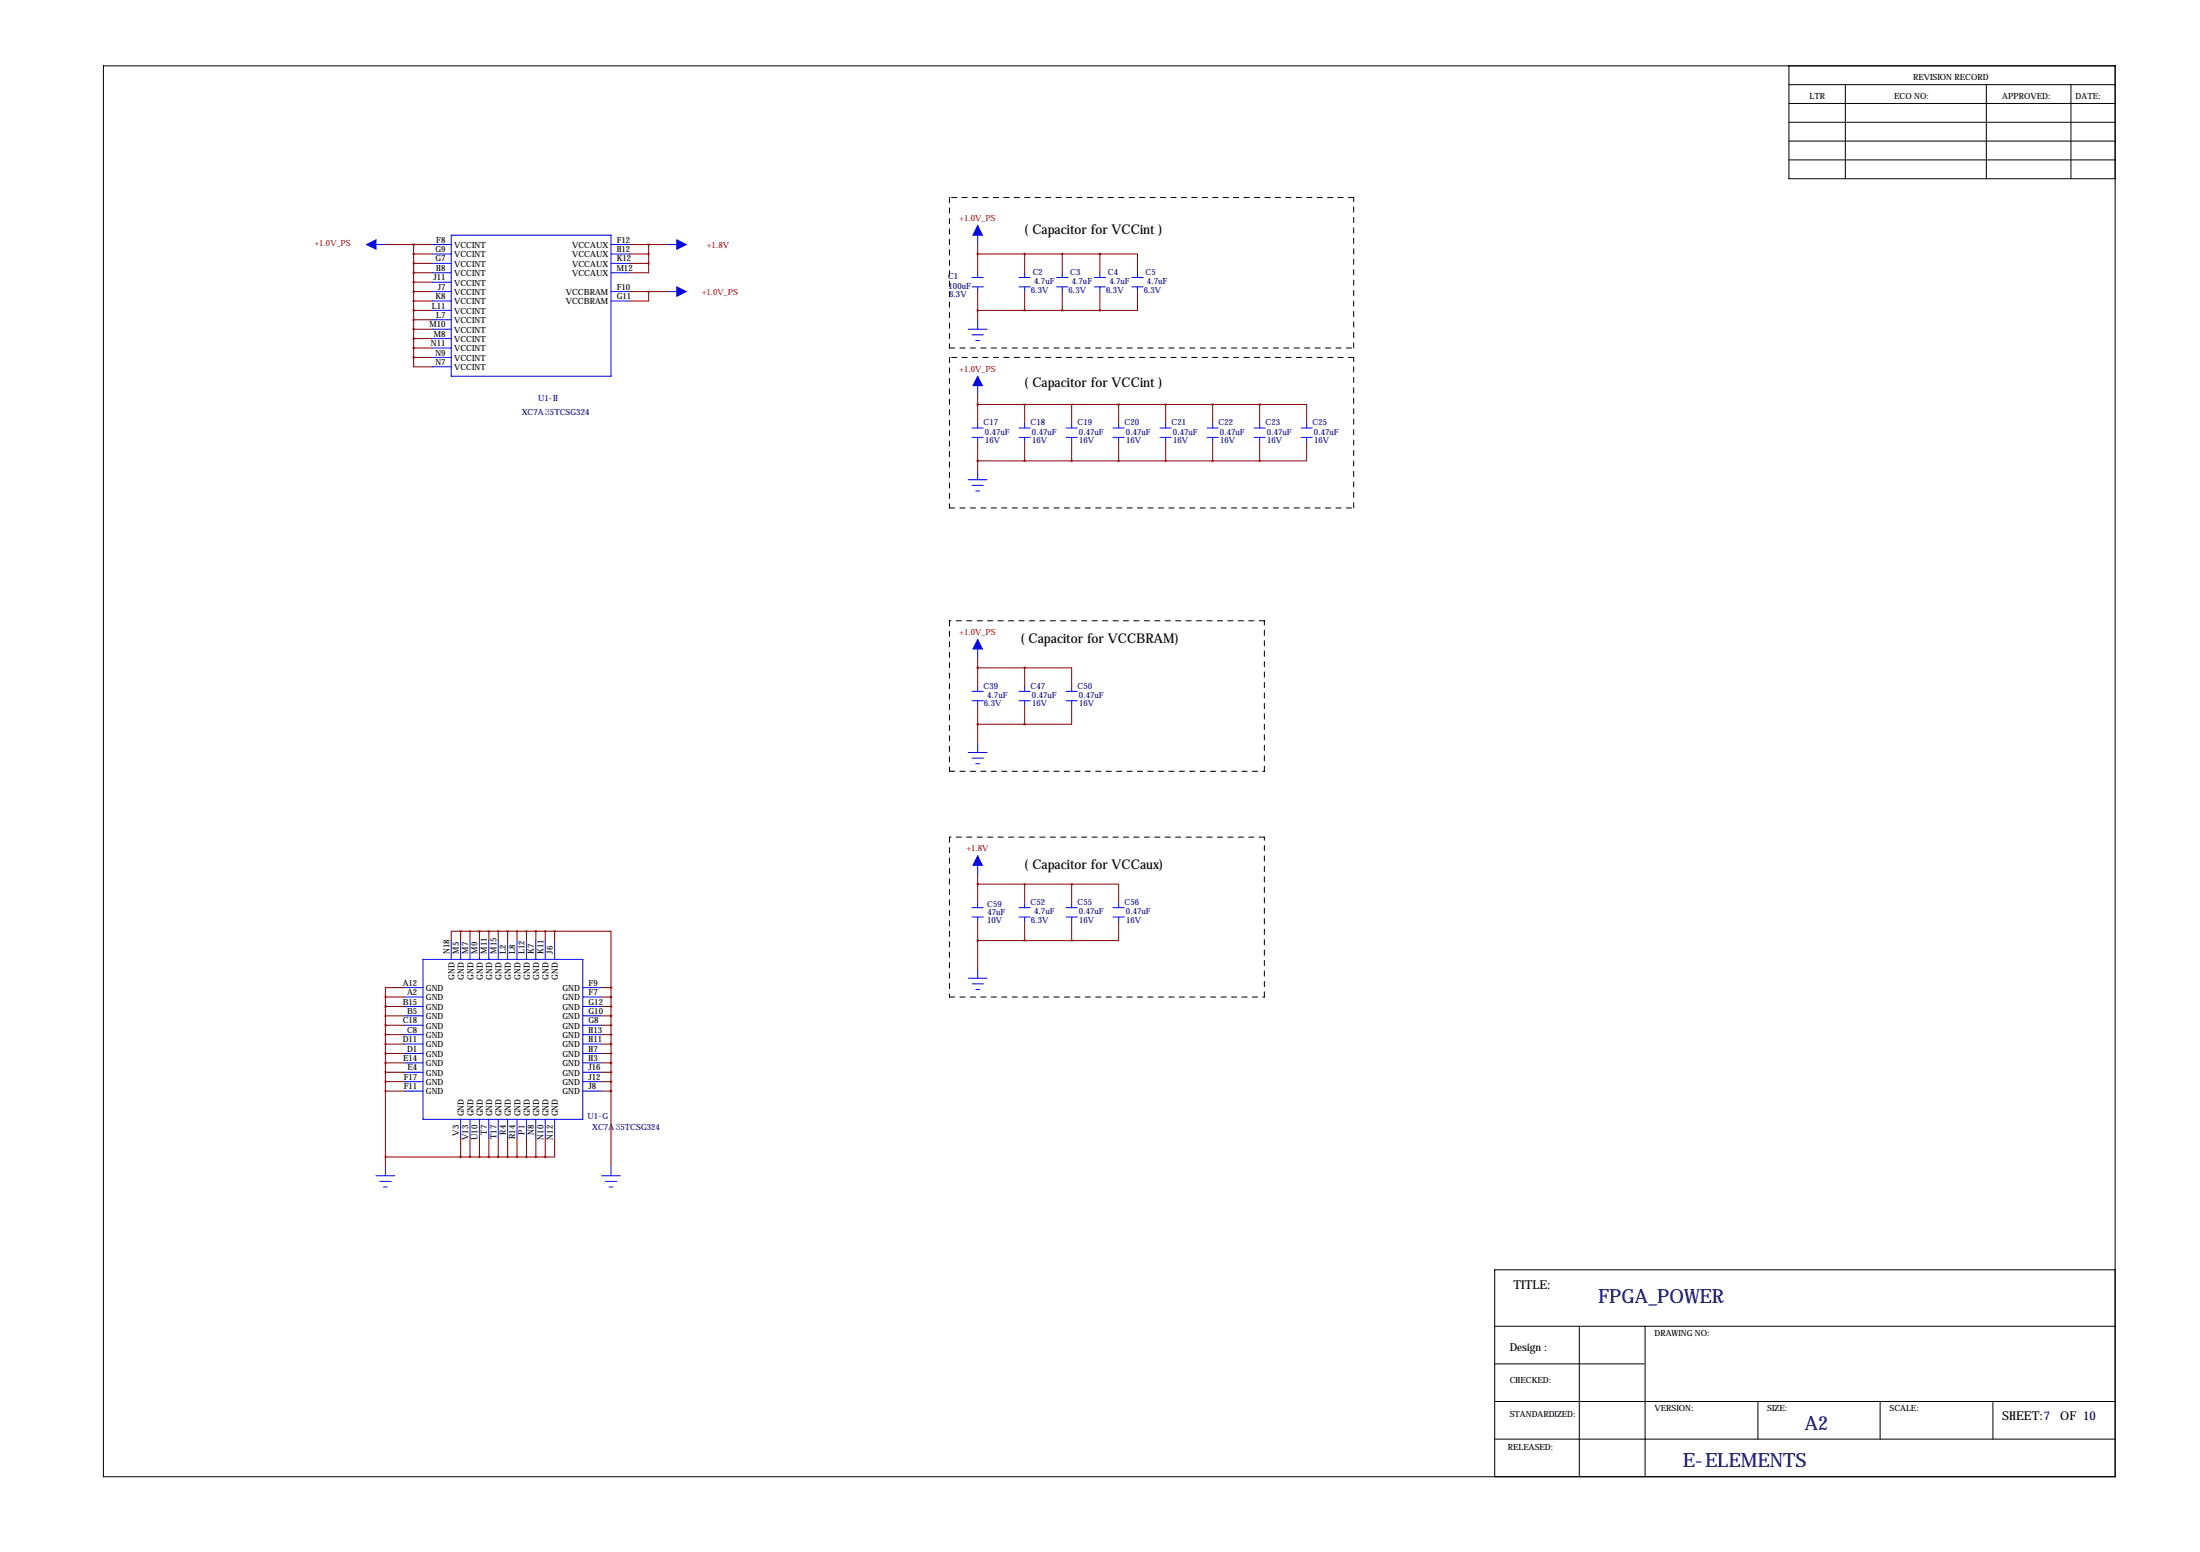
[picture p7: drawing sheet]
<svg xmlns="http://www.w3.org/2000/svg" width="594mm" height="419mm" viewBox="0 0 594 419" stroke-linecap="round" stroke-linejoin="round" font-family="sans-serif">
<g fill="none" stroke="#000" stroke-width=".27">
<path d="M27.9 17.8h543.6v381h-543.6zM483.4 17.8v30.5h88.1M483.4 22.9h88.1M483.4 27.9h88.1M483.4 33h88.1M483.4 38.1h88.1M498.6 22.9v25.4M536.7 22.9v25.4M559.6 22.9v25.4M483.4 43.2h88.1M403.9 358.1h167.6M426.7 358.1v40.7"/>
<path d="M444.5 358.1v40.4M571.5 342.9h-167.6v55.9M403.9 378.5h167.6M403.9 368.3h40.3M475 378.5v10.1M508 378.5v10.1M538.5 378.5v10.1M403.9 388.6h167.6"/>
</g>
<g fill="none" stroke="#000" stroke-width=".27" stroke-dasharray="1.4 1.4">
<path d="M256.5 53.3v40.7M365.8 53.3h-109.3M256.5 94h109.3M256.5 96.5v40.7M365.8 94v-40.7M365.8 96.5h-109.3M256.5 137.2h109.3M365.8 137.2v-40.7M256.5 167.6v40.7M341.6 167.6h-85.1M256.5 208.3h85.1M341.6 208.3v-40.7"/>
<path d="M256.5 226.1v43.1M341.6 226.1h-85.1M256.5 269.2h85.1M341.6 269.2v-43.1"/>
</g>
<g fill="none" stroke="#00f" stroke-width=".27">
<path d="M99.1 66h5M116.8 66h5.1M116.8 68.6h5.1M116.8 71.1h5.1M116.8 73.7h5.1M116.8 76.2h5.1M116.8 78.7h5.1M121.9 63.5h43.2v38.1h-43.2zM165.1 66h5.1M165.1 68.6h5.1M165.1 71.1h5.1M165.1 73.7h5.1"/>
<path d="M165.1 78.7h5.1M180.3 66h5.1M180.3 78.7h5.1M262.6 77.5h3.1M262.6 74.9h3.1M264.2 61v5M264.2 73.7v1.2M264.2 77.5v1.2M275.3 77.5h3.1M275.3 74.9h3.1M276.9 73.7v1.2M276.9 77.5v1.2"/>
<path d="M285.5 77.5h3M285.5 74.9h3M287 73.7v1.2M287 77.5v1.2M295.7 77.5h3M295.7 74.9h3M297.2 73.7v1.2M297.2 77.5v1.2M305.8 77.5h3.1M305.8 74.9h3.1M307.3 73.7v1.2M307.3 77.5v1.2"/>
<path d="M116.8 81.3h5.1M116.8 83.8h5.1M116.8 86.4h5.1M116.8 88.9h5.1M116.8 91.4h5.1M116.8 94h5.1M116.8 96.5h5.1M116.8 99.1h5.1M165.1 81.3h5.1M261.6 88.9h5.1M262.6 90.4h3.1M263.7 91.9h1"/>
<path d="M264.2 86.4v2.5M262.6 118.1h3.1M262.6 115.6h3.1M264.2 101.6v5.1M264.2 114.3v1.3M264.2 118.1v1.3M275.3 118.1h3.1M275.3 115.6h3.1M276.9 114.3v1.3M276.9 118.1v1.3M288 118.1h3.1M288 115.6h3.1"/>
<path d="M289.6 114.3v1.3M289.6 118.1v1.3M300.7 118.1h3.1M300.7 115.6h3.1M302.3 114.3v1.3M302.3 118.1v1.3M313.4 118.1h3.1M313.4 115.6h3.1M315 114.3v1.3M315 118.1v1.3M326.1 118.1h3.1M326.1 115.6h3.1"/>
<path d="M327.7 114.3v1.3M327.7 118.1v1.3M338.8 118.1h3.1M338.8 115.6h3.1M340.4 114.3v1.3M340.4 118.1v1.3M351.5 118.1h3.1M351.5 115.6h3.1M353.1 114.3v1.3M353.1 118.1v1.3M261.6 129.5h5.1M262.6 131.1h3.1"/>
<path d="M263.7 132.6h1M264.2 127v2.5M264.2 172.7v5.1M262.6 189.2h3.1M262.6 186.7h3.1M264.2 185.4v1.3M264.2 189.2v1.3M275.3 189.2h3.1M275.3 186.7h3.1M276.9 185.4v1.3M276.9 189.2v1.3M288 189.2h3.1"/>
<path d="M288 186.7h3.1M289.6 185.4v1.3M289.6 189.2v1.3M261.6 203.2h5.1M262.6 204.7h3.1M263.7 206.2h1M264.2 200.7v2.5M264.2 231.1v5.1M114.3 259.1h43.2v43.2h-43.2zM121.9 254v5.1M124.5 254v5.1M127 254v5.1"/>
<path d="M129.5 254v5.1M132.1 254v5.1M134.6 254v5.1M137.2 254v5.1M139.7 254v5.1M142.2 254v5.1M144.8 254v5.1M147.3 254v5.1M149.9 254v5.1M262.6 247.6h3.1M262.6 245.1h3.1M264.2 243.8v1.3"/>
<path d="M264.2 247.7v1.2M275.3 247.6h3.1M275.3 245.1h3.1M276.9 243.8v1.3M276.9 247.7v1.2M288 247.6h3.1M288 245.1h3.1M289.6 243.8v1.3M289.6 247.7v1.2M300.7 247.6h3.1M300.7 245.1h3.1M302.3 243.8v1.3"/>
<path d="M302.3 247.7v1.2M109.2 266.7h5.1M109.2 269.2h5.1M109.2 271.8h5.1M109.2 274.3h5.1M109.2 276.9h5.1M109.2 279.4h5.1M157.5 266.7h5.1M157.5 269.2h5.1M157.5 271.8h5.1M157.5 274.3h5.1M157.5 276.9h5.1"/>
<path d="M157.5 279.4h5.1M261.6 264.2h5.1M262.6 265.7h3.1M263.7 267.2h1M264.2 261.6v2.6M109.2 281.9h5.1M109.2 284.5h5.1M109.2 287h5.1M109.2 289.6h5.1M109.2 292.1h5.1M109.2 294.6h5.1M157.5 281.9h5.1"/>
<path d="M157.5 284.5h5.1M157.5 287h5.1M157.5 289.6h5.1M157.5 292.1h5.1M157.5 294.6h5.1M101.6 317.5h5.1M102.6 319h3.1M104.1 315v2.5M124.5 302.3v5M127 302.3v5M129.5 302.3v5M132.1 302.3v5"/>
<path d="M134.6 302.3v5M137.2 302.3v5M139.7 302.3v5M142.2 302.3v5M144.8 302.3v5M147.3 302.3v5M149.9 302.3v5M162.6 317.5h5M163.6 319h3M165.1 315v2.5M103.6 320.5h1M164.6 320.5h1"/>
</g>
<g fill="#00f" stroke="#00f" stroke-width=".27">
<path d="M99.1 66l2.5-1.2v2.5z"/>
<path d="M182.9 77.5l2.5 1.2-2.5 1.3z"/>
<path d="M182.9 64.8l2.5 1.2-2.5 1.3z"/>
<path d="M264.2 61l1.2 2.5h-2.5z"/>
<path d="M264.2 101.6l1.2 2.5h-2.5z"/>
<path d="M264.2 172.7l1.2 2.6h-2.5z"/>
<path d="M264.2 231.1l1.2 2.6h-2.5z"/>
</g>
<g fill="none" stroke="#800000" stroke-width=".27">
<path d="M104.1 66h12.7M111.8 66v30.5M111.8 78.7h5M111.8 76.2h5M111.8 73.7h5M111.8 71.1h5M111.8 68.6h5M170.2 66h10.1M170.2 78.7h10.1M170.2 71.1h5.1M170.2 68.6h5.1M175.3 78.7v2.6h-5.1"/>
<path d="M175.3 71.1v2.6h-5.1M175.3 66v5.1M264.2 68.6h33M264.2 66v7.7M264.2 78.7v7.7M276.9 68.6v5.1M276.9 78.7v5.1M287 68.6v5.1M287 78.7v5.1M297.2 68.6h10.1v5.1M297.2 68.6v5.1M297.2 78.7v5.1"/>
<path d="M307.3 78.7v5.1h-10.1M111.8 96.5v2.6h5M111.8 96.5h5M111.8 94h5M111.8 91.4h5M111.8 88.9h5M111.8 86.4h5M111.8 83.8h5M111.8 81.3h5M264.2 83.8h33M264.2 106.7v7.6M264.2 119.4v7.6"/>
<path d="M264.2 109.2h76.2M276.9 109.2v5.1M276.9 119.4v5.1M289.6 109.2v5.1M289.6 119.4v5.1M302.3 109.2v5.1M302.3 119.4v5.1M315 109.2v5.1M315 119.4v5.1M327.7 109.2v5.1M327.7 119.4v5.1M340.4 109.2h12.7v5.1"/>
<path d="M340.4 109.2v5.1M340.4 119.4v5.1M353.1 119.4v5.1h-12.7M264.2 124.5h76.2M264.2 177.8v7.6M264.2 190.5v10.2M264.2 195.6h12.7M264.2 180.3h12.7M276.9 180.3h12.7v5.1M276.9 180.3v5.1M276.9 190.5v5.1M289.6 190.5v5.1h-12.7"/>
<path d="M264.2 236.2v7.6M264.2 238.8h25.4M276.9 238.8v5M289.6 238.8h12.7v5M289.6 238.8v5M124.5 251.5h-2.6v2.5M124.5 251.5v2.5M124.5 251.5h25.4M127 251.5v2.5M129.5 251.5v2.5M132.1 251.5v2.5M134.6 251.5v2.5"/>
<path d="M137.2 251.5v2.5M139.7 251.5v2.5M142.2 251.5v2.5M144.8 251.5v2.5M147.3 251.5v2.5M149.9 251.5h15.2v15.2M149.9 251.5v2.5M264.2 248.9v12.7M264.2 254h25.4M276.9 248.9v5.1M289.6 248.9v5.1M302.3 248.9v5.1h-12.7"/>
<path d="M104.1 269.2v45.8M104.1 269.2h5.1M104.1 271.8h5.1M104.1 274.3h5.1M104.1 276.9h5.1M104.1 279.4h5.1M109.2 266.7h-5.1v2.5M162.6 269.2h2.5M162.6 271.8h2.5M162.6 274.3h2.5M162.6 276.9h2.5M162.6 279.4h2.5"/>
<path d="M162.6 266.7h2.5M165.1 266.7v48.3M104.1 281.9h5.1M104.1 284.5h5.1M104.1 287h5.1M104.1 289.6h5.1M104.1 292.1h5.1M104.1 294.6h5.1M162.6 281.9h2.5M162.6 284.5h2.5M162.6 287h2.5M162.6 289.6h2.5"/>
<path d="M162.6 292.1h2.5M162.6 294.6h2.5M104.1 312.4h43.2M124.5 307.3v5.1M127 307.3v5.1M129.5 307.3v5.1M132.1 307.3v5.1M134.6 307.3v5.1M137.2 307.3v5.1M139.7 307.3v5.1M142.2 307.3v5.1M144.8 307.3v5.1"/>
<path d="M147.3 307.3v5.1M149.9 307.3v5.1h-2.6"/>
</g>
<path d="M104.1 312.4a.05 .05 0 0 0 .1 0 .05 .05 0 0 0-.1 0zM142.2 312.4a.05 .05 0 0 0 .1 0 .05 .05 0 0 0-.1 0zM137.1 312.4a.05 .05 0 0 0 .1 0 .05 .05 0 0 0-.1 0zM129.5 312.4a.05 .05 0 0 0 .1 0 .05 .05 0 0 0-.1 0zM124.4 312.4a.05 .05 0 0 0 .1 0 .05 .05 0 0 0-.1 0zM104.1 269.2a.05 .05 0 0 0 .1 0 .05 .05 0 0 0-.1 0zM104.1 271.8a.05 .05 0 0 0 .1 0 .05 .05 0 0 0-.1 0zM104.1 274.3a.05 .05 0 0 0 .1 0 .05 .05 0 0 0-.1 0zM104.1 276.9a.05 .05 0 0 0 .1 0 .05 .05 0 0 0-.1 0zM104.1 279.4a.05 .05 0 0 0 .1 0 .05 .05 0 0 0-.1 0zM104.1 281.9a.05 .05 0 0 0 .1 0 .05 .05 0 0 0-.1 0zM104.1 284.5a.05 .05 0 0 0 .1 0 .05 .05 0 0 0-.1 0zM104.1 287a.05 .05 0 0 0 .1 0 .05 .05 0 0 0-.1 0zM104.1 289.6a.05 .05 0 0 0 .1 0 .05 .05 0 0 0-.1 0zM104.1 292.1a.05 .05 0 0 0 .1 0 .05 .05 0 0 0-.1 0zM104.1 294.6a.05 .05 0 0 0 .1 0 .05 .05 0 0 0-.1 0zM149.8 251.5a.05 .05 0 0 0 .1 0 .05 .05 0 0 0-.1 0zM142.2 251.5a.05 .05 0 0 0 .1 0 .05 .05 0 0 0-.1 0zM137.1 251.5a.05 .05 0 0 0 .1 0 .05 .05 0 0 0-.1 0zM129.5 251.5a.05 .05 0 0 0 .1 0 .05 .05 0 0 0-.1 0zM124.4 251.5a.05 .05 0 0 0 .1 0 .05 .05 0 0 0-.1 0zM111.7 96.5a.05 .05 0 0 0 .1 0 .05 .05 0 0 0-.1 0zM111.7 94a.05 .05 0 0 0 .1 0 .05 .05 0 0 0-.1 0zM111.7 91.4a.05 .05 0 0 0 .1 0 .05 .05 0 0 0-.1 0zM111.7 88.9a.05 .05 0 0 0 .1 0 .05 .05 0 0 0-.1 0zM111.7 86.4a.05 .05 0 0 0 .1 0 .05 .05 0 0 0-.1 0zM111.7 83.8a.05 .05 0 0 0 .1 0 .05 .05 0 0 0-.1 0zM111.7 81.3a.05 .05 0 0 0 .1 0 .05 .05 0 0 0-.1 0zM111.7 78.7a.05 .05 0 0 0 .1 0 .05 .05 0 0 0-.1 0zM111.7 76.2a.05 .05 0 0 0 .1 0 .05 .05 0 0 0-.1 0zM111.7 73.7a.05 .05 0 0 0 .1 0 .05 .05 0 0 0-.1 0zM111.7 71.1a.05 .05 0 0 0 .1 0 .05 .05 0 0 0-.1 0zM111.7 68.6a.05 .05 0 0 0 .1 0 .05 .05 0 0 0-.1 0zM111.7 66a.05 .05 0 0 0 .1 0 .05 .05 0 0 0-.1 0zM175.2 78.7a.05 .05 0 0 0 .1 0 .05 .05 0 0 0-.1 0zM175.2 66a.05 .05 0 0 0 .1 0 .05 .05 0 0 0-.1 0zM175.2 68.6a.05 .05 0 0 0 .1 0 .05 .05 0 0 0-.1 0zM175.2 71.1a.05 .05 0 0 0 .1 0 .05 .05 0 0 0-.1 0zM264.1 68.6a.05 .05 0 0 0 .1 0 .05 .05 0 0 0-.1 0zM264.1 83.8a.05 .05 0 0 0 .1 0 .05 .05 0 0 0-.1 0zM276.8 83.8a.05 .05 0 0 0 .1 0 .05 .05 0 0 0-.1 0zM276.8 68.6a.05 .05 0 0 0 .1 0 .05 .05 0 0 0-.1 0zM264.1 124.5a.05 .05 0 0 0 .1 0 .05 .05 0 0 0-.1 0zM264.1 109.2a.05 .05 0 0 0 .1 0 .05 .05 0 0 0-.1 0zM276.8 109.2a.05 .05 0 0 0 .1 0 .05 .05 0 0 0-.1 0zM276.8 124.5a.05 .05 0 0 0 .1 0 .05 .05 0 0 0-.1 0zM289.5 124.5a.05 .05 0 0 0 .1 0 .05 .05 0 0 0-.1 0zM289.5 109.2a.05 .05 0 0 0 .1 0 .05 .05 0 0 0-.1 0zM302.2 124.5a.05 .05 0 0 0 .1 0 .05 .05 0 0 0-.1 0zM302.2 109.2a.05 .05 0 0 0 .1 0 .05 .05 0 0 0-.1 0zM314.9 124.5a.05 .05 0 0 0 .1 0 .05 .05 0 0 0-.1 0zM314.9 109.2a.05 .05 0 0 0 .1 0 .05 .05 0 0 0-.1 0zM327.6 124.5a.05 .05 0 0 0 .1 0 .05 .05 0 0 0-.1 0zM327.6 109.2a.05 .05 0 0 0 .1 0 .05 .05 0 0 0-.1 0zM340.3 109.2a.05 .05 0 0 0 .1 0 .05 .05 0 0 0-.1 0zM340.3 124.5a.05 .05 0 0 0 .1 0 .05 .05 0 0 0-.1 0zM264.1 195.6a.05 .05 0 0 0 .1 0 .05 .05 0 0 0-.1 0zM264.1 180.3a.05 .05 0 0 0 .1 0 .05 .05 0 0 0-.1 0zM264.1 238.8a.05 .05 0 0 0 .1 0 .05 .05 0 0 0-.1 0zM264.1 254a.05 .05 0 0 0 .1 0 .05 .05 0 0 0-.1 0zM276.8 254a.05 .05 0 0 0 .1 0 .05 .05 0 0 0-.1 0zM276.8 238.8a.05 .05 0 0 0 .1 0 .05 .05 0 0 0-.1 0zM289.5 254a.05 .05 0 0 0 .1 0 .05 .05 0 0 0-.1 0zM289.5 238.8a.05 .05 0 0 0 .1 0 .05 .05 0 0 0-.1 0zM276.8 180.3a.05 .05 0 0 0 .1 0 .05 .05 0 0 0-.1 0zM276.8 195.6a.05 .05 0 0 0 .1 0 .05 .05 0 0 0-.1 0z" fill="#800000" stroke="#800000" stroke-width=".63"/>
<g font-size="5.3" fill="#000080">
<text x="431.8" y="351.8">FPGA_POWER</text>
<text x="487.7" y="386.1">A2</text>
<text x="454.7" y="396.2">E-ELEMENTS</text>
</g>
<g font-size="3.6">
<text x="276.9" y="63.2">( Capacitor for VCCint )</text>
<text x="276.9" y="104.4">( Capacitor for VCCint )</text>
<text x="275.8" y="173.7">( Capacitor for VCCBRAM)</text>
<text x="276.9" y="234.7">( Capacitor for VCCaux)</text>
</g>
<g font-size="3.3">
<text x="408.9" y="348">TITLE:</text>
<text x="541" y="383.5">SHEET:7 OF 10</text>
</g>
<text font-size="3" x="407.9" y="364.7">Design :</text>
<g font-size="2.3">
<text x="516.9" y="21.6">REVISION RECORD</text>
<text x="489" y="26.7">LTR</text>
<text x="511.8" y="26.7">ECO NO:</text>
<text x="541" y="26.7">APPROVED:</text>
<text x="560.8" y="26.7">DATE:</text>
<text x="117.9" y="65.5">F8</text>
<text x="166.6" y="65.5">F12</text>
<text x="117.6" y="68.1">G9</text>
<text x="117.6" y="70.6">G7</text>
<text x="122.7" y="66.9">VCCINT</text>
<text x="122.7" y="69.5">VCCINT</text>
<text x="154.6" y="69.5">VCCAUX</text>
<text x="154.6" y="66.9">VCCAUX</text>
<text x="166.6" y="70.6">K12</text>
<text x="166.6" y="68.1">H12</text>
<text x="117.1" y="75.7">J11</text>
<text x="117.9" y="73.2">H8</text>
<text x="122.7" y="74.6">VCCINT</text>
<text x="122.7" y="77.1">VCCINT</text>
<text x="122.7" y="72">VCCINT</text>
<text x="154.6" y="74.6">VCCAUX</text>
<text x="154.6" y="72">VCCAUX</text>
<text x="166.6" y="73.2">M12</text>
<text x="116.7" y="83.3">L11</text>
<text x="117.6" y="80.8">K8</text>
<text x="118.3" y="78.2">J7</text>
<text x="122.7" y="79.6">VCCINT</text>
<text x="122.7" y="82.2">VCCINT</text>
<text x="152.9" y="82.2">VCCBRAM</text>
<text x="152.9" y="79.6">VCCBRAM</text>
<text x="166.6" y="80.8">G11</text>
<text x="166.6" y="78.2">F10</text>
<text x="116" y="88.4">M10</text>
<text x="117.9" y="85.9">L7</text>
<text x="122.7" y="87.3">VCCINT</text>
<text x="122.7" y="89.8">VCCINT</text>
<text x="122.7" y="84.7">VCCINT</text>
<text x="116.4" y="93.5">N11</text>
<text x="117.2" y="90.9">M8</text>
<text x="122.7" y="92.3">VCCINT</text>
<text x="122.7" y="94.9">VCCINT</text>
<text x="117.6" y="96">N9</text>
<text x="117.6" y="98.6">N7</text>
<text x="122.7" y="97.4">VCCINT</text>
<text x="122.7" y="100">VCCINT</text>
<text x="121.4" y="257.6" transform="rotate(-90 121.4 257.6)">N18</text>
<text x="124" y="257.6" transform="rotate(-90 124 257.6)">M5</text>
<text x="126.5" y="257.6" transform="rotate(-90 126.5 257.6)">M7</text>
<text x="129" y="257.6" transform="rotate(-90 129 257.6)">M9</text>
<text x="131.6" y="257.6" transform="rotate(-90 131.6 257.6)">M11</text>
<text x="134.1" y="257.6" transform="rotate(-90 134.1 257.6)">M15</text>
<text x="136.7" y="257.6" transform="rotate(-90 136.7 257.6)">L2</text>
<text x="139.2" y="257.6" transform="rotate(-90 139.2 257.6)">L8</text>
<text x="141.7" y="257.6" transform="rotate(-90 141.7 257.6)">L12</text>
<text x="144.3" y="257.6" transform="rotate(-90 144.3 257.6)">K7</text>
<text x="146.8" y="257.6" transform="rotate(-90 146.8 257.6)">K11</text>
<text x="149.4" y="257.6" transform="rotate(-90 149.4 257.6)">J6</text>
<text x="108.8" y="266.2">A12</text>
<text x="110" y="268.7">A2</text>
<text x="115.1" y="267.6">GND</text>
<text x="122.8" y="264.6" transform="rotate(-90 122.8 264.6)">GND</text>
<text x="125.4" y="264.6" transform="rotate(-90 125.4 264.6)">GND</text>
<text x="127.9" y="264.6" transform="rotate(-90 127.9 264.6)">GND</text>
<text x="130.4" y="264.6" transform="rotate(-90 130.4 264.6)">GND</text>
<text x="133" y="264.6" transform="rotate(-90 133 264.6)">GND</text>
<text x="135.5" y="264.6" transform="rotate(-90 135.5 264.6)">GND</text>
<text x="138.1" y="264.6" transform="rotate(-90 138.1 264.6)">GND</text>
<text x="140.6" y="264.6" transform="rotate(-90 140.6 264.6)">GND</text>
<text x="143.1" y="264.6" transform="rotate(-90 143.1 264.6)">GND</text>
<text x="145.7" y="264.6" transform="rotate(-90 145.7 264.6)">GND</text>
<text x="148.2" y="264.6" transform="rotate(-90 148.2 264.6)">GND</text>
<text x="150.8" y="264.6" transform="rotate(-90 150.8 264.6)">GND</text>
<text x="152" y="267.6">GND</text>
<text x="159" y="266.2">F9</text>
<text x="159" y="268.7">F7</text>
<text x="108.8" y="271.3">B15</text>
<text x="110" y="273.8">B5</text>
<text x="115.1" y="270.1">GND</text>
<text x="115.1" y="272.7">GND</text>
<text x="115.1" y="275.2">GND</text>
<text x="152" y="270.1">GND</text>
<text x="152" y="272.7">GND</text>
<text x="152" y="275.2">GND</text>
<text x="159" y="271.3">G12</text>
<text x="159" y="273.8">G10</text>
<text x="108.8" y="276.4">C18</text>
<text x="108.8" y="281.4">D11</text>
<text x="110" y="278.9">C8</text>
<text x="115.1" y="277.8">GND</text>
<text x="115.1" y="280.3">GND</text>
<text x="152" y="277.8">GND</text>
<text x="152" y="280.3">GND</text>
<text x="159" y="276.4">G8</text>
<text x="159" y="278.9">H13</text>
<text x="159" y="281.4">H11</text>
<text x="109" y="286.5">E14</text>
<text x="110" y="284">D1</text>
<text x="115.1" y="282.8">GND</text>
<text x="115.1" y="285.4">GND</text>
<text x="115.1" y="287.9">GND</text>
<text x="152" y="282.8">GND</text>
<text x="152" y="285.4">GND</text>
<text x="152" y="287.9">GND</text>
<text x="159" y="284">H7</text>
<text x="159" y="286.5">H3</text>
<text x="109.1" y="291.6">F17</text>
<text x="110.1" y="289.1">E4</text>
<text x="115.1" y="290.5">GND</text>
<text x="115.1" y="293">GND</text>
<text x="152" y="290.5">GND</text>
<text x="152" y="293">GND</text>
<text x="159" y="289.1">J16</text>
<text x="159" y="291.6">J12</text>
<text x="109.1" y="294.1">F11</text>
<text x="115.1" y="295.5">GND</text>
<text x="152" y="295.5">GND</text>
<text x="159" y="294.1">J8</text>
<text x="125.4" y="301.5" transform="rotate(-90 125.4 301.5)">GND</text>
<text x="127.9" y="301.5" transform="rotate(-90 127.9 301.5)">GND</text>
<text x="130.4" y="301.5" transform="rotate(-90 130.4 301.5)">GND</text>
<text x="133" y="301.5" transform="rotate(-90 133 301.5)">GND</text>
<text x="135.5" y="301.5" transform="rotate(-90 135.5 301.5)">GND</text>
<text x="138.1" y="301.5" transform="rotate(-90 138.1 301.5)">GND</text>
<text x="140.6" y="301.5" transform="rotate(-90 140.6 301.5)">GND</text>
<text x="143.1" y="301.5" transform="rotate(-90 143.1 301.5)">GND</text>
<text x="145.7" y="301.5" transform="rotate(-90 145.7 301.5)">GND</text>
<text x="148.2" y="301.5" transform="rotate(-90 148.2 301.5)">GND</text>
<text x="150.8" y="301.5" transform="rotate(-90 150.8 301.5)">GND</text>
<text x="124" y="306.7" transform="rotate(-90 124 306.7)">V3</text>
<text x="126.5" y="307.9" transform="rotate(-90 126.5 307.9)">V13</text>
<text x="129" y="307.9" transform="rotate(-90 129 307.9)">U10</text>
<text x="131.6" y="306.4" transform="rotate(-90 131.6 306.4)">T7</text>
<text x="134.1" y="307.6" transform="rotate(-90 134.1 307.6)">T17</text>
<text x="136.7" y="306.4" transform="rotate(-90 136.7 306.4)">R4</text>
<text x="139.2" y="307.6" transform="rotate(-90 139.2 307.6)">R14</text>
<text x="141.7" y="306.4" transform="rotate(-90 141.7 306.4)">P1</text>
<text x="144.3" y="306.6" transform="rotate(-90 144.3 306.6)">N8</text>
<text x="146.8" y="307.7" transform="rotate(-90 146.8 307.7)">N10</text>
<text x="149.4" y="307.7" transform="rotate(-90 149.4 307.7)">N12</text>
<text x="447" y="360.7">DRAWING NO:</text>
<text x="407.9" y="373.4">CHECKED:</text>
<text x="407.9" y="382.5">STANDARDIZED:</text>
<text x="447" y="381">VERSION:</text>
<text x="477.5" y="381">SIZE:</text>
<text x="510.5" y="381">SCALE:</text>
<text x="407.4" y="391.7">RELEASED:</text>
</g>
<g font-size="2.3" fill="#f00">
<text x="259.3" y="59.7">+1.0V_PS</text>
<text x="85" y="66.5">+1.0V_PS</text>
<text x="191.1" y="67.1">+1.8V</text>
<text x="189.7" y="79.8">+1.0V_PS</text>
<text x="259.3" y="100.3">+1.0V_PS</text>
<text x="259.3" y="171.5">+1.0V_PS</text>
<text x="261.2" y="229.9">+1.8V</text>
</g>
<g font-size="2.3" fill="#000080">
<text x="256.2" y="75.5">C1</text>
<text x="256.3" y="78">100uF</text>
<text x="279" y="74.2">C2</text>
<text x="279.4" y="76.7">4.7uF</text>
<text x="289.2" y="74.2">C3</text>
<text x="289.6" y="76.7">4.7uF</text>
<text x="299.4" y="74.2">C4</text>
<text x="299.7" y="76.7">4.7uF</text>
<text x="309.5" y="74.2">C5</text>
<text x="309.9" y="76.7">4.7uF</text>
<text x="256.5" y="80.3">6.3V</text>
<text x="278.6" y="79">6.3V</text>
<text x="288.7" y="79">6.3V</text>
<text x="298.9" y="79">6.3V</text>
<text x="309" y="79">6.3V</text>
<text x="141" y="112">XC7A35TCSG324</text>
<text x="145.4" y="108.2">U1-H</text>
<text x="265.7" y="114.8">C17</text>
<text x="266.1" y="117.3">0.47uF</text>
<text x="266.2" y="119.6">16V</text>
<text x="278.4" y="114.8">C18</text>
<text x="278.8" y="117.3">0.47uF</text>
<text x="278.9" y="119.6">16V</text>
<text x="291.1" y="114.8">C19</text>
<text x="291.5" y="117.3">0.47uF</text>
<text x="291.6" y="119.6">16V</text>
<text x="303.8" y="114.8">C20</text>
<text x="304.2" y="117.3">0.47uF</text>
<text x="304.3" y="119.6">16V</text>
<text x="316.5" y="114.8">C21</text>
<text x="316.9" y="117.3">0.47uF</text>
<text x="317" y="119.6">16V</text>
<text x="329.2" y="114.8">C22</text>
<text x="329.6" y="117.3">0.47uF</text>
<text x="329.7" y="119.6">16V</text>
<text x="341.9" y="114.8">C23</text>
<text x="342.3" y="117.3">0.47uF</text>
<text x="342.4" y="119.6">16V</text>
<text x="354.6" y="114.8">C25</text>
<text x="355" y="117.3">0.47uF</text>
<text x="355.1" y="119.6">16V</text>
<text x="265.7" y="186">C39</text>
<text x="278.4" y="186">C47</text>
<text x="291.1" y="186">C50</text>
<text x="265.9" y="190.8">6.3V</text>
<text x="266.7" y="188.5">4.7uF</text>
<text x="278.8" y="188.5">0.47uF</text>
<text x="278.9" y="190.8">16V</text>
<text x="291.5" y="188.5">0.47uF</text>
<text x="291.6" y="190.8">16V</text>
<text x="266.8" y="244.9">C59</text>
<text x="278.4" y="244.4">C52</text>
<text x="291.1" y="244.4">C55</text>
<text x="303.8" y="244.4">C56</text>
<text x="266.7" y="249.2">10V</text>
<text x="266.8" y="247.1">47uF</text>
<text x="278.6" y="249.2">6.3V</text>
<text x="279.4" y="246.9">4.7uF</text>
<text x="291.5" y="246.9">0.47uF</text>
<text x="291.6" y="249.2">16V</text>
<text x="304.2" y="246.9">0.47uF</text>
<text x="304.3" y="249.2">16V</text>
<text x="158.7" y="302.3">U1-G</text>
<text x="160" y="305.1">XC7A35TCSG324</text>
</g>
</svg>
